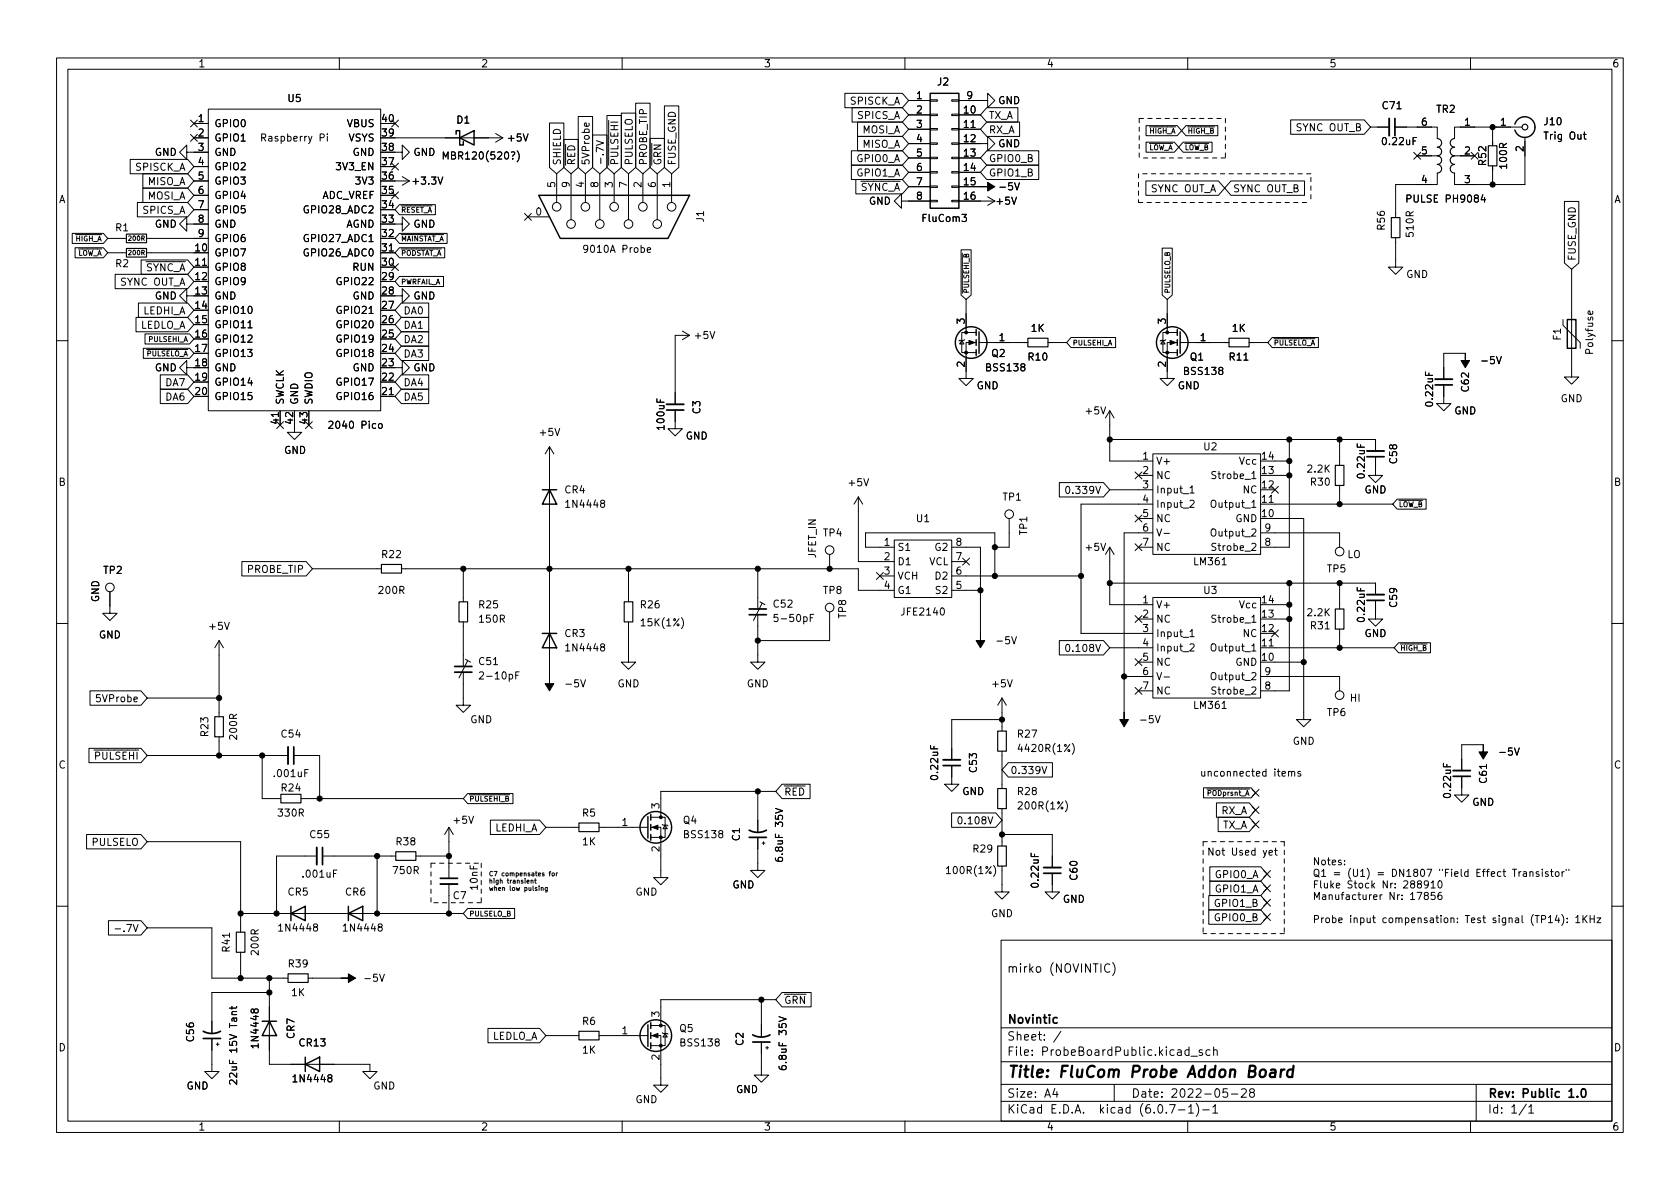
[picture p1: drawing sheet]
<svg xmlns="http://www.w3.org/2000/svg" width="297mm" height="210mm" viewBox="0 0 297 210" stroke-linecap="round" stroke-linejoin="round" font-family="sans-serif">
<g fill="none" stroke="#000" stroke-width=".18">
<path d="M10 10.2h277v190.1h-277zM12 12.2h273v186.1h-273zM36.8 19.3h30.5v53.3h-30.5zM60 10.2v2M110 10.2v2M112.4 18.2h2.5v11.4l-1.2 1.1-1.3-1.1zM117.5 18.7h2.5v10.9l-1.3 1.1-1.2-1.1zM149.4 16.5h10.1l1.2 1.3-1.2 1.2h-10.1zM150.7 19h8.8l1.2 1.3-1.2 1.3h-8.8zM160 10.2v2M160.7 17.8h3.8M164.5 17.6h1.2v.3h-1.2z"/>
<path d="M168.3 17.6h1.2v.3h-1.2zM169.5 17.8h5.1v-1.3l1.3 1.3-1.3 1.2v-1.2M174.5 19h5.5v2.6h-5.5l-1.1-1.3zM210 10.2v2M260 10.2v2M23 28.2h10.2l1.1 1.3-1.1 1.2h-10.2zM24.3 35.8h8.9l1.1 1.3-1.1 1.2h-8.9zM25.3 30.7h7.9l1.1 1.3-1.1 1.3h-7.9zM25.3 33.3h7.9l1.1 1.2-1.1 1.3h-7.9zM33 39.6v-1.3l-1.3 1.3 1.3 1.3v-1.3h3.8M33 26.9v-1.3l-1.3 1.3 1.3 1.3v-1.3h3.8M33.7 23.8l1.2 1.2"/>
<path d="M33.7 21.2l1.2 1.2M34.3 21.8h2.5M34.3 24.4h2.5M34.3 29.5h2.5M34.3 32h2.5M34.3 34.5h2.5M34.3 37.1h2.5M34.9 23.8l-1.2 1.2M34.9 21.2l-1.2 1.2M57.9 23.7v.1M57.9 24.1v.9M69.2 28.8l1.3 1.3"/>
<path d="M69.2 21.2l1.3 1.2M69.2 33.9l1.3 1.2M69.8 26.9h1.3v-1.3l1.3 1.3-1.3 1.3v-1.3M69.8 39.6h1.3v-1.3l1.3 1.3-1.3 1.3v-1.3M69.8 24.4h19.1M69.8 32h2.6M70.5 28.8l-1.3 1.3M70.5 21.2l-1.3 1.2M70.5 33.9l-1.3 1.2M70.6 36.2h6.4v1.8h-6.4l-.8-.9zM71.1 31.2l1.3 .8M72.4 32l-1.3 .8"/>
<path d="M78.4 28.1v-1.2l.4 .9 .4-.9v1.2M87.6 23.6l1.3 .8M88.9 24.4l-1.3 .7M91.4 26.7a1.46 1.46 0 0 1 0 1.9M92.7 37.7l1.3 1.3M93.3 38.3h3.9M94 37.7l-1.3 1.3M97.2 21.8h2.5v7.8l-1.3 1.1-1.2-1.1zM98.4 30.7v5.1M99.7 24.7h2.5v4.9l-1.2 1.1-1.3-1.1zM101 30.7v8.2M102.2 20.6h2.6v9l-1.3 1.1-1.3-1.1z"/>
<path d="M103.5 30.7v5.1M104.1 21.8l.1 .3-.2 .2h-.6v-.5l.2-.1 .1 .6M104.8 23.9h2.5v5.7l-1.3 1.1-1.2-1.1zM105.4 24.9l1.3 .4-1.3 .4M106 30.7v8.2M107.3 20.4h2.6v9.2l-1.3 1.1-1.3-1.1zM108.6 30.7v5.1M109.9 20h2.5v9.6l-1.3 1.1-1.2-1.1zM111.1 30.7v8.2M113.7 30.7v5.1M114.9 24.5h2.6v5.1l-1.3 1.1-1.3-1.1zM116.2 30.7v8.2"/>
<path d="M118.7 30.7v5.1M150.5 26.7h9l1.2 1.2-1.2 1.3h-9zM150.5 29.2h9l1.2 1.3-1.2 1.2h-9zM151.3 31.7h8.2l1.2 1.3-1.2 1.3h-8.2zM151.6 21.6h7.9l1.2 1.3-1.2 1.2h-7.9zM151.6 24.1h7.9l1.2 1.3-1.2 1.3h-7.9zM159.4 35.6v-1.3l-1.3 1.3 1.3 1.2v-1.2h5.1M160.7 20.3h3.8M160.7 22.9h3.8M160.7 25.4h3.8M160.7 27.9h3.8M160.7 30.5h3.8"/>
<path d="M160.7 33h3.8M164.5 35.4h1.2v.3h-1.2zM164.5 32.9h1.2v.2h-1.2zM164.5 30.3h1.2v.3h-1.2zM164.5 27.8h1.2v.3h-1.2zM164.5 25.3h1.2v.2h-1.2zM164.5 22.7h1.2v.3h-1.2zM164.5 20.2h1.2v.2h-1.2zM168.3 35.4h1.2v.3h-1.2zM168.3 32.9h1.2v.2h-1.2zM168.3 30.3h1.2v.3h-1.2zM168.3 27.8h1.2v.3h-1.2z"/>
<path d="M168.3 25.3h1.2v.2h-1.2zM168.3 22.7h1.2v.3h-1.2zM168.3 20.2h1.2v.2h-1.2zM169.5 25.4h5.1v-1.3l1.3 1.3-1.3 1.3v-1.3M169.5 35.6h6.4M169.5 20.3h3.9M169.5 22.9h3.9M169.5 27.9h3.9M169.5 30.5h3.9M169.5 33h3.9M174.5 29.2h9.2v2.5h-9.2l-1.1-1.2zM174.5 26.7h9.2v2.5h-9.2l-1.1-1.3z"/>
<path d="M174.5 21.6h5.8v2.5h-5.8l-1.1-1.2zM174.6 34.8l1.3 .8M175.9 35.6l-1.3 .7M202.6 32h12.8l1.1 1.3-1.1 1.2h-12.8zM202.6 25.1h5l.8 .9-.8 .9h-5zM202.6 22.2h5.5l.8 .9-.8 .9h-5.5zM209.2 25.1h5.1v1.8h-5.1l-.8-.9zM209.7 22.2h5.6v1.8h-5.6l-.8-.9zM217.6 32h13v2.5h-13l-1.1-1.2zM228.2 21.2h13l1.1 1.3-1.1 1.2h-13zM242.3 22.5h3.3M246.6 22.5h7.5v2"/>
<path d="M248.8 35.1h.6l.1-.2-.1-.3-.6-.1v1.2M250 26.9l1.2 1.3M250.6 27.6h3.8M251.2 26.9l-1.2 1.3M254.1 30.6v2h-7.3v5.9M256.9 27.6h3.8M260.1 26.9l1.2 1.3M261.3 26.9l-1.2 1.3M262.2 34.4l-.3 .9h.8M263.9 22.5v3.3M263.9 29.3v3.3M269.1 22.5h-11.9v2"/>
<path d="M269.6 24.3v8.3h-12.4v-2M276.6 35.6h2.5v10.9l-1.2 1.1-1.3-1.1zM280 23.8h.4M280.1 23.3v1.1l.3 .2M12.8 41.3h5.5l.7 .9-.7 .8h-5.5zM13.3 43.8h5l.7 .9-.7 .9h-5zM19 42.2h3.4M19 44.7h3.4M20.4 48.5h12.8l1.1 1.3-1.1 1.2h-12.8zM24 56.1h9.2l1.1 1.3-1.1 1.3h-9.2zM24.5 53.6h8.7l1.1 1.3-1.1 1.2h-8.7zM25 46h8.2l1.1 1.2-1.1 1.3h-8.2z"/>
<path d="M25.6 59h7.9l.8 .9-.8 .9h-7.9zM25.9 42.2h10.9M25.9 44.7h8.4M33 52.3v-1.3l-1.3 1.3 1.3 1.3v-1.3h1.3M34.3 47.2h2.5M43.8 58h.8M67.3 44.7h2.5M69.2 46.6l1.3 1.2M69.8 52.3h1.3v-1.3l1.3 1.3-1.3 1.3v-1.3M70.5 46.6l-1.3 1.2M70.6 41.3h8.5v1.7h-8.5l-.8-.8zM70.6 43.8h8v1.8h-8l-.8-.9z"/>
<path d="M70.6 48.9h7.8v1.8h-7.8l-.8-.9zM71 56.1h4.8v2.6h-4.8l-1.2-1.3zM71 58.7h4.8v2.5h-4.8l-1.2-1.3zM71 53.6h4.8v2.5h-4.8l-1.2-1.2zM103.9 43.9l-.2 .3-.4-.1-.1-.2 .1-.5h.4l.2 .1a.84 .84 0 0 1-.3 1.1h-.3M114.4 44.2l.6-.1v-.2l-.4-.1-.2 .2 .1 .6h.5M120.6 58.5l1.3 .8M121.9 59.3h-2.5v12.2M121.9 59.3l-1.3 .8M169.9 44.2h1.8v8l-.9 .8-.9-.8zM170.8 53v5.8M172.6 58.8h-2.5v3.6h2.5"/>
<path d="M189.4 59.7h7.8v1.8h-7.8l-.8-.9zM205.5 43.9h1.8v8.3l-.9 .8-.9-.8zM206.4 53v5.8M208.2 58.8h-2.6v3.6h2.6M224.9 59.7h8.2v1.8h-8.2l-.7-.9zM246.8 42v5.2h1.2l-1.2 1.3-1.3-1.3h1.3M276.4 56.5v1l3 3.1v1M277.9 47.6v19.1h1.2l-1.2 1.2-1.3-1.2h1.3M281.6 55v.4l-.2 .2-.6-.1v-.5h.3l.1 .6M10 60.2h2M25.3 61.6h8.2l.8 .9-.8 .9h-8.2zM28.3 68.8h4.9l1.1 1.3-1.1 1.3h-4.9z"/>
<path d="M28.3 66.3h4.9l1.1 1.3-1.1 1.2h-4.9zM33 65v-1.3l-1.3 1.3 1.3 1.3v-1.3h1.3M48.9 74.6l1.2 1.2M49.5 72.6v2.6M50.1 74.6l-1.2 1.2M52.1 75.2v1.2h1.2l-1.2 1.3-1.3-1.3h1.3M54 74.6l1.2 1.2M55.2 74.6l-1.2 1.2M58.1 74.6l.5-.1 .3 .3-.8 1h.8M67 75l.2-.1 .3 .1 .1 .5-.1 .2-.3 .1-.2-.2zM67.3 70.1h2.5M69.8 65h1.3v-1.3l1.3 1.3-1.3 1.3v-1.3"/>
<path d="M71 68.8h4.8v2.6h-4.8l-1.2-1.3zM71 66.3h4.8v2.5h-4.8l-1.2-1.2zM71 61.2h4.8v2.5h-4.8l-1.2-1.2zM97.2 79v40.6M97.2 79l-.8 1.3M97.2 79l.7 1.3M119.4 72.5v3.3h1.2l-1.2 1.3-1.3-1.3h1.3M170.1 60.2l.3 .6h-.7zM170.6 60.1l-.2 .1h-.7l-.2 .1M172.6 60.6h-1.8v6.3h1.3l-1.3 1.3-1.3-1.3h1.3M173.1 60.6h8.6M185.3 60.6h3.3"/>
<path d="M196.2 77.7h47v2.1M196.2 72.6v8.9h7.6M196.2 72.6l-.7 1.3M196.2 72.6l.8 1.3M205.6 60.2l.4 .6h-.8zM206.1 60.1l-.1 .1h-.8l-.1 .1M208.2 60.6h-1.8v6.3h1.2l-1.2 1.3-1.3-1.3h1.3M208.7 60.6h8.6M220.9 60.6h3.3M228 77.7v19.1h-5.1M236.9 77.7v4.6M255.3 68.1v3.3h1.2l-1.2 1.2-1.3-1.2h1.3"/>
<path d="M259.1 62.5h-3.8v4.6M285 60.2h2M42.8 99.3h11.3l1.1 1.3-1.1 1.2h-11.3zM146.7 98v2.6M151.8 87.9l-.8 1.2M151.8 87.9v11.4h6.3M151.8 87.9l.7 1.2M158.1 95.5h10.2v10.2h-10.2zM158.1 96.8h-5.1v-2.6h22.9v7.6M168.3 96.8h5.1v15.2M168.3 99.3h2.5M170.2 98.7l1.2 1.2"/>
<path d="M171.4 98.7l-1.2 1.2M178.4 91.7v5.1h-2.5M187.3 85.3h7.8l1.1 1.3-1.1 1.3h-7.8zM188.5 86.1l.2-.1a.68 .68 0 0 1 .5 .6 .68 .68 0 0 1-.5 .7l-.2-.1-.1-.4zM196.2 96.8v10.1h7.6M196.2 96.8l-.7 1.2M196.2 96.8l.8 1.2M196.2 86.6h7.6M200.7 91.1l1.2 1.2M200.7 96.2l1.2 1.2M200.7 83.5l1.2 1.2M201.3 96.8h2.5"/>
<path d="M201.3 84.1h2.5M201.3 91.7h2.5M201.9 91.1l-1.2 1.2M201.9 96.2l-1.2 1.2M201.9 83.5l-1.2 1.2M203.8 80.3h19.1v17.7h-19.1zM203.8 89.1h-12.7v22.9h12.7M203.8 94.2h-5v31.8M204.5 93.5l.5 1.3 .4-1.3M205.8 94.3h1M210.4 86.3l.4-.4v1.3M210.4 88.6l.5-.1 .2 .3-.8 .9h.8"/>
<path d="M210.4 87.2h.7M215 83.4h-.5l-.2 .1v.4l.6 .2 .1 .3-.3 .2h-.4M215 96.1h-.5l-.2 .1v.4l.6 .2 .1 .3-.3 .2h-.4M222.9 94.2h14v2.6M222.9 89.1h23.4M224.8 86l1.2 1.2M225.4 91.7h5.1v35.5h1.3l-1.3 1.3-1.3-1.3h1.3M225.4 81.5h2.6M225.4 84.1h2.6M226 86l-1.2 1.2M236.9 85.8v3.3M243.2 80.8v3.3h1.3l-1.3 1.2-1.3-1.2h1.3"/>
<path d="M247 88.3h5.2v1.7h-5.2l-.7-.9zM10 110.2h2M19.4 104.6v3.9h1.3l-1.3 1.2-1.2-1.2h1.2M38.7 113.3l-.7 1.2M38.7 113.3v13.4M38.7 113.3l.8 1.2M55.2 100.6h12.2M71 100.6h80.8v3.8h6.3M81.9 118.9v5.8h1.3l-1.3 1.3-1.3-1.3h1.3M81.9 100.6v5.8M81.9 110v7.9M82.3 116.6l.9 .5"/>
<path d="M82.7 116.8l-1.5 3.1M84.8 118.9l.5-.1 .2 .4-.8 .9h.8M91.2 119.4h.4M91.8 118.8h-.6v1.3M111.1 110v7.1h1.3l-1.3 1.3-1.2-1.3h1.2M111.1 100.6v5.8M134 108.7v8.4h1.3l-1.3 1.3-1.3-1.3h1.3M134 100.6v7.1M134.4 106.4l.9 .5M134.7 106.7l-1.5 3M137.5 108.6h-.6l-.1 .7 .2-.2 .5 .1 .1 .2-.1 .4-.2 .1-.5-.1M143.3 109.3h.4"/>
<path d="M143.9 108.6h-.6v1.3M146.7 108.2v5.1h-12.7M155 101.2l1.2 1.3M155.6 101.8h2.5M156.2 101.2l-1.2 1.3M168.3 101.8h22.8M168.3 104.4h5.1M187.3 113.3h7.8l1.1 1.2-1.1 1.3h-7.8zM188.5 114.1l.2-.2a.68 .68 0 0 1 .5 .7 .68 .68 0 0 1-.5 .6l-.2-.1-.1-.4zM196.2 103.1h47v2.1M196.2 114.5h7.6M198.8 119.6h5"/>
<path d="M200.7 108.9l1.2 1.2M200.7 116.5l1.2 1.2M201.3 109.5h2.5M201.3 117.1h2.5M201.9 108.9l-1.2 1.2M201.9 116.5l-1.2 1.2M203.8 105.7h19.1v17.7h-19.1zM204.5 118.9l.5 1.3 .4-1.3M205.8 119.7h1M210.4 111.7l.4-.4v1.3M210.4 114l.5-.1 .2 .3-.8 .9h.8M210.4 112.6h.7"/>
<path d="M215 108.8h-.5l-.2 .1v.4l.6 .2 .1 .3-.3 .2h-.4M222.9 119.6h14v2.6M222.9 114.5h23.6M224.8 111.4l1.2 1.2M225.4 106.9h2.6M225.4 109.5h2.6M225.4 117.1h5.1M226 111.4l-1.2 1.2M228 103.1v19.1h-5.1M236.9 103.1v4.6M236.9 111.2v3.3M243.2 106.2v3.3h1.3l-1.3 1.2-1.3-1.2h1.3"/>
<path d="M247.3 113.7h5.6v1.7h-5.6l-.8-.9zM285 110.2h2M15.7 132.3h9.2l1.1 1.3-1.1 1.3h-9.2zM15.9 122.2h9l1.1 1.2-1.1 1.3h-9zM26 133.6h24.9M26 123.4h12.7M38.7 130.3v3.3M46.4 133.6v7.6h3.3M51.9 133.6h4.6v7.6M134 139.9v7.2M137.2 139.9h-20.4v4.6M138.3 138.7h4.9v2.5h-4.9l-1.1-1.3z"/>
<path d="M168.3 135.4v3.3h1.2l-1.2 1.2-1.3-1.2h1.3M177.2 123.4v5.9M177.2 132.8v6.6M177.2 123.4l-.8 1.3M177.2 123.4l.7 1.3M177.2 127.2h-8.9v7.2M178.3 134.9h7.8v2.5h-7.8l-1.1-1.3zM184.2 135.5l.5 1.3 .4-1.3M200.7 121.6l1.2 1.2M201.3 122.2h2.5M201.9 121.6l-1.2 1.2M212.8 139.3h8.4l.8 .9-.8 .9h-8.4z"/>
<path d="M215 121.5h-.5l-.2 .1v.4l.6 .2 .1 .3-.3 .2h-.4M221.4 139.6l1.2 1.2M222.6 139.6l-1.2 1.2M227.8 136.5l.2-.1 .3 .1 .1 .8M227.8 136.4v.9M228.4 136.6l.2-.2 .3 .1v.8M229.9 136.5l-.3-.1-.1 .2v.2l.4 .1v.3h-.4M258.4 137.3v3.3h1.3l-1.3 1.3-1.2-1.3h1.2M262.3 131.7h-3.9v4.6M15.3 147.6h9.6l1.1 1.2-1.1 1.3h-9.6zM26 148.8h16.5v16M53.2 141.2h28.7"/>
<path d="M56 151.4h-7.1v10.1M57 151.4h13M66.7 151.4v10.1M73.5 151.4h5.9M79.4 146.3v9M79.4 156.3v5.2M79.4 146.3l-.8 1.3M79.4 146.3l.7 1.3M82.7 140.3h8v1.8h-8l-.8-.9zM86.7 145h8.7l1.1 1.3-1.1 1.3h-8.7zM93.2 155.9l.4-.1-.1-.1-.3 .1v.3h.3M93.9 155.7h.3v.5"/>
<path d="M93.9 155.6v.6M94.5 155.6h.3M94.6 155.4v.7l.2 .1M95.3 156.7h.1M95.3 156.9v.6M95.7 157h.3v.5M95.7 156.9v.6M96.5 146.3h5.9M96.8 156.9v.7l-.2 .1h-.2M96.8 157l-.3-.1-.1 .2 .1 .3h.3M97.1 154.4h.3M97.4 154.1l-.2 .1v.7"/>
<path d="M97.7 154.4h.2l.1 .1-.1 .4-.3-.2zM98.4 154.4v.5M98.6 154.4l-.2 .1M105.9 146.3h8.7M115.1 146.3h1.7v8.9h1.3l-1.3 1.3-1.2-1.3h1.2M115.1 144.5h2.5v3.6h-2.5M117.1 145.8l.1 .1h.8l.1 .1M117.6 145.9l.4 .7h-.8zM134 148.1v5.8h1.3l-1.3 1.3-1.3-1.3h1.3M134.7 149.1h.6M135 148.8v.5M137.1 143l1.3 .4-1.3 .4"/>
<path d="M168.3 143.8h7.8l1.1 1.2-1.1 1.3h-7.8zM169.5 144.5l.2-.1a.68 .68 0 0 1 .4 .7 .68 .68 0 0 1-.4 .6l-.2-.1-.1-.4zM177.2 153.2v4.5h1.2l-1.2 1.3-1.3-1.3h1.3M177.2 147.6h8.9v5.8M177.2 143v6.6M186.1 154.4v3.3h1.2l-1.2 1.3-1.3-1.3h1.3M213.7 158.4h9.2l1.1 1.2-1.1 1.3h-9.2zM213.9 153.3h9l1.1 1.3-1.1 1.2h-9zM213.9 155.8h9l1.1 1.3-1.1 1.3h-9zM215.1 142h5.8l1.1 1.3-1.1 1.2h-5.8zM215.4 144.5h5.5l1.1 1.3-1.1 1.3h-5.5zM221.4 145.2l1.2 1.2"/>
<path d="M221.4 142.6l1.2 1.3M222.6 145.2l-1.2 1.2M222.6 142.6l-1.2 1.3M223.4 159l1.2 1.2M223.4 156.5l1.2 1.2M223.4 153.9l1.2 1.3M224.4 150.8l.6-.1-.1-.3h-.3l-.2 .2v.6h.5M224.6 159l-1.2 1.2M224.6 156.5l-1.2 1.2M224.6 153.9l-1.2 1.3M225.4 150.4h.4M225.5 150v1l.3 .2"/>
<path d="M237.7 152.8v.1M237.7 152.2v.1M250.6 157.8h.8l-.5 1.3M250.9 156.3l-.3-.2 .1-.2 .2-.1h.3l.1 .2v.2l-.6 .2-.1 .1v.3l.3 .2h.2l.2-.2v-.4l-.2-.1M252.1 158.3l-.3-.2 .1-.2 .2-.1 .3 .1 .1 .1v.2l-.6 .2-.1 .2v.2l.3 .3h.2l.2-.3v-.2l-.2-.3M252.5 156.3l-.2 .2h-.2l-.3-.2 .1-.5h.4l.2 .1a.84 .84 0 0 1-.3 1.1h-.3M253 156.1l.4-.3v1.2M253 157h.8M253.7 157.8h-.6l-.1 .6 .2-.1h.4l.2 .2-.1 .5-.2 .1-.5-.1M254.4 155.9l.1-.1a.68 .68 0 0 1 .5 .6 .68 .68 0 0 1-.5 .6l-.1-.1-.2-.4zM254.8 157.8l-.3 .1a.86 .86 0 0 0 0 1.2l.4-.1 .1-.5-.3-.2h-.2l-.3 .2M267.4 153.7h.7"/>
<path d="M268.6 154.1v.9M268.9 154.1l-.3 .3M269.4 154.2h.4l.1 .8M269.9 154.4l-.4 .1-.2 .2 .2 .3 .4-.1M270.5 154.3l.2-.2 .3 .1 .1 .8M270.5 154.1v.9M272.1 154.2l-.3-.1-.2 .2 .1 .2 .4 .1v.3h-.5M272.7 153.7v.1M272.7 154.1v.9M273.7 154.2l-.3-.1-.2 .2 .1 .2 .4 .1v.3h-.5M274.1 154.1h.5M274.3 153.7v1.1l.3 .2"/>
<path d="M275 154.3l.2-.2 .4 .2v.4l-.1 .2-.3 .1-.2-.1zM276.2 154.1v.9M276.6 154.1l-.4 .3M276.9 153.7v.3M277.4 153.7v.3M10 160.2h2M19.2 162.8h5.7l1.1 1.3-1.1 1.2h-5.7zM20.4 164.3h.9M26 164.1h11.5v8.9h13.4M41 178v.5M41.8 178l-.1 .3h-1.1M42.5 161.5h39.4"/>
<path d="M42.5 168.4v4.6M47.6 173v15.2h17.8v1.3h1.3l-1.3 1.2-1.3-1.2h1.3M47.6 175.5h-10.1v7.1M54.5 173h5.8M82.7 160.6h8.3v1.8h-8.3l-.8-.9zM134.6 176.8v6.5M137.2 176.8h-20.4v4.6M137.7 179.8l1.3 .4-1.3 .4M138.3 175.5h5.1v2.5h-5.1l-1.1-1.2zM177 166.3h108v32h-108zM196.2 170.6a.6 .6 0 0 0-.7 0 .6 .6 0 0 0-.2 .7 .56 .56 0 0 0 .3 .6 .56 .56 0 0 0 .6-.1M196.7 170.2a1.72 1.72 0 0 1 0 2.3"/>
<path d="M213.7 160.9h9.2l1.1 1.3-1.1 1.2h-9.2zM223.4 161.6l1.2 1.2M224.6 161.6l-1.2 1.2M273.8 162.3l.3-.4v1.3M273.8 163.2h.7M275.3 161.8l-.3 .9h.8M275.6 162.3v.9M276.1 161.7a1.46 1.46 0 0 1 0 1.9M277.1 163v.2M277.1 162.4v.1M278.6 162.3l.4-.4v1.3M278.6 163.2h.7"/>
<path d="M279.9 161.9v1.3M280.1 162.4l.5 .8M280.6 161.9l-.7 .7M281.2 161.9v1.3M281.2 162.5h.7M281.9 161.9v1.3M282.4 162.3h.6l-.6 .9h.6M285 160.2h2M37.5 183.6v5.9h1.2l-1.2 1.2-1.3-1.2h1.3M38.2 184.7h.5M38.5 184.4v.5M41.8 191v.8l-.9-.8-.3 .2 .1 .5"/>
<path d="M60 198.3v2M86.3 181.9h9.1l1.1 1.2-1.1 1.3h-9.1zM96.5 183.1h5.9M105.9 183.1h8.7M110 198.3v2M115.1 183.1h1.7v8.8h1.3l-1.3 1.3-1.2-1.3h1.2M115.1 181.4h2.5v3.5h-2.5M117.1 182.6l.1 .1h.8l.1 .2M117.6 182.7l.4 .7h-.8zM134.6 184.3v5.8h1.3l-1.3 1.3-1.3-1.3h1.3M135.4 185.3h.5M135.6 185v.5"/>
<path d="M160 198.3v2M177 194.8h108M177 191.8h108M177 187.8h108M177 181.8h108M186.5 192.5l-.4 1h1M186.9 193v1M187.6 182.4l-1.3 1.9M197 191.8v3M206.8 195.3h1l-.7 1.5M208.4 196.3h1.1M210 198.3v2"/>
<path d="M210.1 195.8l.5-.5v1.5M210.1 196.8h.9M210.2 185.7l-.4-.1-.3 .3v.4l.1 .3h.6M210.2 185.1v1.5M210.6 186.8h1.1M211.5 195.1a1.72 1.72 0 0 1 0 2.3M212.6 185.7l-.4-.1-.2 .2 .1 .3 .5 .1v.4h-.6M212.6 196.3h1.2M213.9 185.7l-.4-.1-.3 .3v.4l.2 .3h.5M214.4 195.8l.5-.5v1.5M214.4 196.8h.9M214.6 185.8l.2-.2 .3 .1 .1 .9"/>
<path d="M214.6 185.1v1.5M217 192.5h-.7l-.1 .7 .2-.1 .5 .1 .2 .2-.1 .5-.2 .1-.6-.1M217.7 193.5h1.2M219.5 192.7l.6-.2 .2 .2 .1 .3-1 1h1M221.2 193.2l-.3-.3 .1-.2 .2-.2 .4 .1 .2 .2-.1 .2-.6 .2-.2 .3 .1 .4 .2 .1h.4l.2-.3-.1-.4-.2-.1M260 198.3v2M261 191.8v6.5M269.9 195.3l-1.3 1.9M270.3 195.8l.4-.5v1.5M270.3 196.8h.9"/>
<circle cx="98.4" cy="36.6" r=".76"/>
<circle cx="101" cy="39.6" r=".76"/>
<circle cx="103.5" cy="36.6" r=".76"/>
<circle cx="106" cy="39.6" r=".76"/>
<circle cx="108.6" cy="36.6" r=".76"/>
<circle cx="111.1" cy="39.6" r=".76"/>
<circle cx="113.7" cy="36.6" r=".76"/>
<circle cx="116.2" cy="39.6" r=".76"/>
<circle cx="118.7" cy="36.6" r=".76"/>
<circle cx="146.7" cy="97.3" r=".76"/>
<circle cx="178.4" cy="90.9" r=".76"/>
<circle cx="236.9" cy="97.5" r=".76"/>
<circle cx="19.4" cy="103.9" r=".76"/>
<circle cx="146.7" cy="107.4" r=".76"/>
<circle cx="236.9" cy="122.9" r=".76"/>
</g>
<g fill="none" stroke="#000" stroke-width=".3">
<path d="M246.6 20.9v3.1M117.9 72.5h3M253.7 68.1h3.1M241.7 80.8h3M80.4 118.9h3M80.4 117.9h3M132.5 108.7h3M132.5 107.7h3M241.7 106.2h3M51.9 132.1v3M166.8 135.4h3M256.9 137.3h3.1"/>
<path d="M57 149.9v3M77.9 155.3h3M132.5 148.1h3M132.5 146.8a3.2 3.2 0 0 0 3 0M184.5 154.4h3.1M35.9 183.6h3.1M35.9 182.4a3.2 3.2 0 0 0 3.1 0M133.1 184.3h3M133.1 183a3.2 3.2 0 0 0 3 0M186.9 180l-.4-.1-.3 .3v.4l.1 .3h.6M278.9 193.9v.1M279.8 192.6l.1-.1a.81 .81 0 0 1 .6 .7 .81 .81 0 0 1-.3 .8h-.1a.81 .81 0 0 1-.6-.6 .81 .81 0 0 1 .3-.8z"/>
</g>
<path d="M224.7 189.2l.2-.1 .6 .1-.1 1.3M225.5 189.6l-.7 .1a.4 .4 0 0 0-.3 .3 .4 .4 0 0 0 .3 .5l.6-.1M226.5 189.1l-.1 1.4M227.1 189.1l-.4 .1-.2 .3M228.6 189.2a.66 .66 0 0 0-1 .3v.6l.1 .3 .2 .1 .6-.1M228.7 188.5l-.2 2" fill="none" stroke="#000" stroke-width=".4"/>
<g fill="none" stroke="#000" stroke-width=".2">
<path d="M246 38.5h1.5v3.5h-1.5zM254.1 24.5a.76 .76 0 0 1 .8 .8 .76 .76 0 0 1-.8 .7 .76 .76 0 0 1 .8 .8 .76 .76 0 0 1-.8 .8 .76 .76 0 0 1 .8 .7 .76 .76 0 0 1-.8 .8 .76 .76 0 0 1 .8 .7 .76 .76 0 0 1-.8 .8M257.2 24.5a.76 .76 0 0 0-.8 .8 .76 .76 0 0 0 .8 .7 .76 .76 0 0 0-.8 .8 .76 .76 0 0 0 .8 .8 .76 .76 0 0 0-.8 .7 .76 .76 0 0 0 .8 .8 .76 .76 0 0 0-.8 .7 .76 .76 0 0 0 .8 .8M263.1 25.8h1.6v3.5h-1.6zM22.4 41.4h3.5v1.5h-3.5zM22.4 43.9h3.5v1.6h-3.5zM181.7 59.8h3.6v1.5h-3.6zM217.3 59.8h3.6v1.5h-3.6zM67.4 99.8h3.6v1.5h-3.6zM236.1 82.3h1.5v3.5h-1.5zM81.2 106.4h1.5v3.6h-1.5zM110.4 106.4h1.5v3.6h-1.5z"/>
<path d="M236.1 107.7h1.5v3.5h-1.5zM38 126.7h1.5v3.6h-1.5zM176.4 139.4h1.5v3.6h-1.5zM176.4 129.3h1.5v3.5h-1.5zM49.7 140.5h3.5v1.5h-3.5zM70 150.6h3.5v1.5h-3.5zM102.4 145.5h3.5v1.6h-3.5zM176.4 149.6h1.5v3.6h-1.5zM41.8 164.8h1.5v3.6h-1.5zM50.9 172.2h3.6v1.5h-3.6zM102.4 182.4h3.5v1.5h-3.5z"/>
<circle cx="269.6" cy="22.5" r=".51"/>
</g>
<g fill="none" stroke="#000" stroke-width=".25">
<path d="M164.5 16.5h5v20.3h-5zM80.6 23.7v-.6h.7v2.5h.6v-.6M81.3 24.4l2.5-1.3v2.5zM95.2 34.5h26.7l-3.8 7.7h-19zM267.8 22a1.81 1.81 0 0 1 2.8-1 1.81 1.81 0 0 1 0 3 1.81 1.81 0 0 1-2.8-1M172.6 58.3v1M173.1 58.7v3.8M208.2 58.3v1M208.7 58.7v3.8M277.1 56.5h1.5v5.1h-1.5zM172.6 60.1v1M172.6 61.8v1.1"/>
<path d="M208.2 60.1v1M208.2 61.8v1.1M95.9 86.6h2.5M97.2 86.6l1.2 2.5h-2.5zM95.9 112h2.5M97.2 112l1.2 2.5h-2.5zM114.6 144.4v3.8M115.1 144v1M115.1 145.8v1M115.1 147.6v1M51.4 161.5l2.6-1.2v2.5zM51.4 160.3v2.5"/>
<path d="M61.6 161.5l2.5-1.2v2.5zM61.6 160.3v2.5M46.4 180.6h2.5M47.6 180.6l1.3 2.5h-2.5zM54 188.2l2.5-1.3v2.6zM54 186.9v2.6M114.6 181.2v3.8M115.1 180.8v1.1M115.1 182.6v1M115.1 184.4v1"/>
<circle cx="171.7" cy="60.6" r="2.79"/>
<circle cx="207.3" cy="60.6" r="2.79"/>
<circle cx="116" cy="146.3" r="2.79"/>
<circle cx="116" cy="183.1" r="2.79"/>
</g>
<path d="M245.6 20.9v3.1M117.9 71.5h3M241.7 79.8h3M253.7 67.1h3.1M241.7 105.2h3M50.9 132.1v3M166.8 134.4h3M256.9 136.3h3.1M56 149.9v3M77.9 156.3h3M184.5 153.4h3.1" fill="none" stroke="#000" stroke-width=".33"/>
<g fill="#000" stroke="#000" stroke-width=".18">
<path d="M173.4 33h1.2v-.7l1.3 .7-1.3 .8v-.8zM171.3 60.2l1 .4-1 .4zM206.9 60.2l1 .4-1 .4zM259.1 62.5v1.2h.7l-.7 1.3-.8-1.3h.8zM97.2 119.6v1.3h.7l-.7 1.3-.8-1.3h.8zM173.4 112v1.3h.7l-.7 1.2-.8-1.2h.8zM198.8 126v1.2h.7l-.7 1.3-.8-1.3h.8zM262.3 131.7v1.3h.7l-.7 1.2-.8-1.2h.8zM115.3 146.3l1-.4v.8zM60.3 173h1.3v-.8l1.3 .8-1.3 .7v-.7zM115.3 183.1l1-.4v.8z"/>
<circle cx="263.9" cy="32.6" r=".46"/>
<circle cx="263.9" cy="22.5" r=".46"/>
<circle cx="170.8" cy="58.8" r=".25"/>
<circle cx="206.4" cy="58.8" r=".25"/>
<circle cx="170.8" cy="62.4" r=".25"/>
<circle cx="196.2" cy="77.7" r=".46"/>
<circle cx="206.4" cy="62.4" r=".25"/>
<circle cx="228" cy="77.7" r=".46"/>
<circle cx="236.9" cy="77.7" r=".46"/>
<circle cx="175.9" cy="96.8" r=".46"/>
<circle cx="228" cy="81.5" r=".46"/>
<circle cx="228" cy="84.1" r=".46"/>
<circle cx="236.9" cy="89.1" r=".46"/>
<circle cx="81.9" cy="100.6" r=".46"/>
<circle cx="97.2" cy="100.6" r=".46"/>
<circle cx="111.1" cy="100.6" r=".46"/>
<circle cx="134" cy="113.3" r=".46"/>
<circle cx="134" cy="100.6" r=".46"/>
<circle cx="146.7" cy="100.6" r=".46"/>
<circle cx="173.4" cy="104.4" r=".46"/>
<circle cx="175.9" cy="101.8" r=".46"/>
<circle cx="191.1" cy="101.8" r=".46"/>
<circle cx="196.2" cy="103.1" r=".46"/>
<circle cx="198.8" cy="119.6" r=".46"/>
<circle cx="228" cy="109.5" r=".46"/>
<circle cx="228" cy="106.9" r=".46"/>
<circle cx="228" cy="103.1" r=".46"/>
<circle cx="230.5" cy="117.1" r=".46"/>
<circle cx="236.9" cy="103.1" r=".46"/>
<circle cx="236.9" cy="114.5" r=".46"/>
<circle cx="38.7" cy="123.4" r=".46"/>
<circle cx="38.7" cy="133.6" r=".46"/>
<circle cx="46.4" cy="133.6" r=".46"/>
<circle cx="134" cy="139.9" r=".46"/>
<circle cx="177.2" cy="127.2" r=".46"/>
<circle cx="56.5" cy="141.2" r=".46"/>
<circle cx="66.7" cy="151.4" r=".46"/>
<circle cx="79.4" cy="151.4" r=".46"/>
<circle cx="116.8" cy="148.1" r=".25"/>
<circle cx="116.8" cy="144.5" r=".25"/>
<circle cx="177.2" cy="147.6" r=".46"/>
<circle cx="42.5" cy="173" r=".46"/>
<circle cx="42.5" cy="161.5" r=".46"/>
<circle cx="47.6" cy="175.5" r=".46"/>
<circle cx="47.6" cy="173" r=".46"/>
<circle cx="48.9" cy="161.5" r=".46"/>
<circle cx="66.7" cy="161.5" r=".46"/>
<circle cx="79.4" cy="161.5" r=".46"/>
<circle cx="134.6" cy="176.8" r=".46"/>
<circle cx="116.8" cy="184.9" r=".25"/>
<circle cx="116.8" cy="181.4" r=".25"/>
</g>
<g fill="none" stroke="#000" stroke-width=".18" stroke-dasharray=".8 .8">
<path d="M201.3 35.8h30.5M201.3 30.7v5.1M201.4 20.9h15.3M201.4 20.9v7M216.7 27.9h-15.3M216.7 20.9v7M231.8 35.2v-4.5M231.8 30.7h-30.5M76.2 152.6h8.9M76.2 152.6v7M85.1 159.6h-8.9M85.1 152.6v7"/>
<path d="M212.7 148.8v16.3M212.7 148.8h14.4M227.1 148.8v16.3M227.1 165.1h-14.4"/>
</g>
<text font-size="2.8" x="178" y="190.6">Title: FluCom Probe Addon Board</text>
<g font-size="2.1">
<text x="178" y="172">mirko (NOVINTIC)</text>
<text x="178" y="184">Sheet: /</text>
<text x="178" y="181">Novintic</text>
<text x="178" y="186.7">File: ProbeBoardPublic.kicad_sch</text>
<text x="178" y="196.9">KiCad E.D.A. kicad (6.0.7-1)-1</text>
<text x="178" y="194.1">Size: A4</text>
<text x="200" y="194.1">Date: 2022-05-28</text>
<text x="263" y="194.1">Rev: Public 1.0</text>
<text x="263" y="196.9">Id: 1/1</text>
</g>
<g font-size="1.8">
<text x="35" y="11.9">1</text>
<text x="85" y="11.9">2</text>
<text x="135" y="11.9">3</text>
<text x="185" y="11.9">4</text>
<text x="235" y="11.9">5</text>
<text x="285" y="11.9">6</text>
<text x="162.1" y="17.5">1</text>
<text x="165.8" y="15.1">J2</text>
<text x="171" y="17.5">9</text>
<text x="35.1" y="21.6">1</text>
<text x="37.8" y="22.5">GPIO0</text>
<text x="50.9" y="18">U5</text>
<text x="61.4" y="22.5">VBUS</text>
<text x="67.6" y="21.6">40</text>
<text x="80.8" y="21.8">D1</text>
<text x="150.4" y="18.5">SPISCK_A</text>
<text x="151.7" y="21">SPICS_A</text>
<text x="152.4" y="23.6">MOSI_A</text>
<text x="162.1" y="20.1">2</text>
<text x="162.1" y="22.6">3</text>
<text x="170.5" y="20.1">10</text>
<text x="170.5" y="22.6">11</text>
<text x="174.8" y="21">TX_A</text>
<text x="174.8" y="23.6">RX_A</text>
<text x="176.5" y="18.4">GND</text>
<text x="229.5" y="23.2">SYNC OUT_B</text>
<text x="244.5" y="19.3">C71</text>
<text x="251.3" y="22.2">6</text>
<text x="254" y="19.9">TR2</text>
<text x="259" y="22.2">1</text>
<text x="265.3" y="22.2">1</text>
<text x="273.1" y="22.1">J10</text>
<text x="27.4" y="27.6">GND</text>
<text x="35.1" y="24.1">2</text>
<text x="35.1" y="26.7">3</text>
<text x="35.1" y="29.2">4</text>
<text x="37.8" y="25">GPIO1</text>
<text x="37.8" y="27.6">GND</text>
<text x="46.6" y="25">Raspberry Pi</text>
<text x="61.6" y="25">VSYS</text>
<text x="62.4" y="27.6">GND</text>
<text x="67.6" y="29.2">37</text>
<text x="67.6" y="26.7">38</text>
<text x="67.6" y="24.1">39</text>
<text x="73.1" y="27.6">GND</text>
<text x="79" y="28.2">MBR120(520?)</text>
<text x="90" y="25">+5V</text>
<text x="99.2" y="29.3" transform="rotate(-90 99.2 29.3)">SHIELD</text>
<text x="101.7" y="29.3" transform="rotate(-90 101.7 29.3)">~{RED}</text>
<text x="104.2" y="29.3" transform="rotate(-90 104.2 29.3)">5VProbe</text>
<text x="106.8" y="29.3" transform="rotate(-90 106.8 29.3)">-.7V</text>
<text x="109.3" y="29.3" transform="rotate(-90 109.3 29.3)">~{PULSEHI}</text>
<text x="111.9" y="29.3" transform="rotate(-90 111.9 29.3)">PULSELO</text>
<text x="114.4" y="29.3" transform="rotate(-90 114.4 29.3)">PROBE_TIP</text>
<text x="116.9" y="29.3" transform="rotate(-90 116.9 29.3)">~{GRN}</text>
<text x="119.5" y="29.3" transform="rotate(-90 119.5 29.3)">FUSE_GND</text>
<text x="151.6" y="28.7">GPIO0_A</text>
<text x="152.4" y="26.1">MISO_A</text>
<text x="162.1" y="25.1">4</text>
<text x="162.1" y="27.7">5</text>
<text x="170.5" y="25.1">12</text>
<text x="170.5" y="27.7">13</text>
<text x="174.8" y="28.7">GPIO0_B</text>
<text x="176.5" y="26">GND</text>
<text x="244.6" y="25.6">0.22uF</text>
<text x="251.3" y="27.3">5</text>
<text x="259" y="27.3">2</text>
<text x="262.8" y="29.2" transform="rotate(-90 262.8 29.2)">R52</text>
<text x="266.4" y="29.7" transform="rotate(-90 266.4 29.7)">100R</text>
<text x="269.4" y="26.8" transform="rotate(-90 269.4 26.8)">2</text>
<text x="273.3" y="24.7">Trig Out</text>
<text x="10.3" y="35.9">A</text>
<text x="24" y="30.2">SPISCK_A</text>
<text x="26.1" y="32.7">MISO_A</text>
<text x="26.1" y="35.3">MOSI_A</text>
<text x="35.1" y="31.7">5</text>
<text x="35.1" y="34.3">6</text>
<text x="37.8" y="30.1">GPIO2</text>
<text x="37.8" y="32.6">GPIO3</text>
<text x="37.8" y="35.2">GPIO4</text>
<text x="56.8" y="35.2">ADC_VREF</text>
<text x="59.7" y="30.1">3V3_EN</text>
<text x="63.1" y="32.6">3V3</text>
<text x="67.6" y="34.3">35</text>
<text x="67.6" y="31.7">36</text>
<text x="73.2" y="32.6">+3.3V</text>
<text x="98.2" y="33.1" transform="rotate(-90 98.2 33.1)">5</text>
<text x="100.7" y="33.1" transform="rotate(-90 100.7 33.1)">9</text>
<text x="103.3" y="33.1" transform="rotate(-90 103.3 33.1)">4</text>
<text x="105.8" y="33.1" transform="rotate(-90 105.8 33.1)">8</text>
<text x="108.3" y="33.1" transform="rotate(-90 108.3 33.1)">3</text>
<text x="110.9" y="33.1" transform="rotate(-90 110.9 33.1)">7</text>
<text x="113.4" y="33.1" transform="rotate(-90 113.4 33.1)">2</text>
<text x="116" y="33.1" transform="rotate(-90 116 33.1)">6</text>
<text x="118.5" y="33.1" transform="rotate(-90 118.5 33.1)">1</text>
<text x="150.7" y="33.7">~{SYNC_A}</text>
<text x="151.6" y="31.2">GPIO1_A</text>
<text x="162.1" y="30.2">6</text>
<text x="162.1" y="32.8">7</text>
<text x="162.1" y="35.3">8</text>
<text x="170.5" y="30.2">14</text>
<text x="170.5" y="32.8">15</text>
<text x="170.5" y="35.3">16</text>
<text x="174.8" y="31.2">GPIO1_B</text>
<text x="177.1" y="33.6">-5V</text>
<text x="203.7" y="34">SYNC OUT_A</text>
<text x="218" y="34">SYNC OUT_B</text>
<text x="249.3" y="35.8">PULSE PH9084</text>
<text x="251.3" y="32.4">4</text>
<text x="259" y="32.4">3</text>
<text x="285.3" y="35.9">A</text>
<text x="20.5" y="40.9">R1</text>
<text x="25.3" y="37.8">SPICS_A</text>
<text x="27.4" y="40.3">GND</text>
<text x="35.1" y="36.8">7</text>
<text x="35.1" y="39.4">8</text>
<text x="35.1" y="41.9">9</text>
<text x="37.8" y="37.7">GPIO5</text>
<text x="37.8" y="40.3">GND</text>
<text x="54.1" y="37.7">GPIO28_ADC2</text>
<text x="61.1" y="40.3">AGND</text>
<text x="67.6" y="41.9">32</text>
<text x="67.6" y="39.4">33</text>
<text x="67.6" y="36.8">34</text>
<text x="73.1" y="40.3">GND</text>
<text x="94.8" y="38.1">0</text>
<text x="124.5" y="39.2" transform="rotate(-90 124.5 39.2)">J1</text>
<text x="153.6" y="36.2">GND</text>
<text x="163.2" y="39.2">FluCom3</text>
<text x="176.3" y="36.2">+5V</text>
<text x="244.9" y="40.6" transform="rotate(-90 244.9 40.6)">R56</text>
<text x="249.9" y="41.7" transform="rotate(-90 249.9 41.7)">510R</text>
<text x="20.5" y="47.2">R2</text>
<text x="24.3" y="48">~{SYNC_A}</text>
<text x="34.6" y="44.4">10</text>
<text x="34.6" y="47">11</text>
<text x="37.8" y="45.3">GPIO7</text>
<text x="37.8" y="47.9">GPIO8</text>
<text x="37.8" y="42.8">GPIO6</text>
<text x="54.1" y="45.3">GPIO26_ADC0</text>
<text x="54.1" y="42.8">GPIO27_ADC1</text>
<text x="62.5" y="47.9">RUN</text>
<text x="67.6" y="47">30</text>
<text x="67.6" y="44.4">31</text>
<text x="103.8" y="44.7">9010A Probe</text>
<text x="278.6" y="46.2" transform="rotate(-90 278.6 46.2)">FUSE_GND</text>
<text x="21.5" y="50.5">SYNC OUT_A</text>
<text x="27.4" y="53">GND</text>
<text x="34.6" y="49.5">12</text>
<text x="34.6" y="52.1">13</text>
<text x="37.8" y="50.4">GPIO9</text>
<text x="37.8" y="53">GND</text>
<text x="59.9" y="50.4">GPIO22</text>
<text x="62.4" y="53">GND</text>
<text x="67.6" y="52.1">28</text>
<text x="67.6" y="49.5">29</text>
<text x="73.1" y="53">GND</text>
<text x="248.6" y="49.1">GND</text>
<text x="24.6" y="58.1">LEDLO_A</text>
<text x="25.3" y="55.6">LEDHI_A</text>
<text x="34.6" y="54.6">14</text>
<text x="34.6" y="57.1">15</text>
<text x="34.6" y="59.7">16</text>
<text x="37.8" y="55.5">GPIO10</text>
<text x="37.8" y="58">GPIO11</text>
<text x="59.9" y="58">GPIO20</text>
<text x="59.9" y="55.5">GPIO21</text>
<text x="67.6" y="59.7">25</text>
<text x="67.6" y="57.1">26</text>
<text x="67.6" y="54.6">27</text>
<text x="71.3" y="58.1">DA1</text>
<text x="71.3" y="55.6">DA0</text>
<text x="123" y="59.9">+5V</text>
<text x="170.6" y="57.3" transform="rotate(-90 170.6 57.3)">3</text>
<text x="182.3" y="58.7">1K</text>
<text x="206.1" y="57.3" transform="rotate(-90 206.1 57.3)">3</text>
<text x="217.9" y="58.7">1K</text>
<text x="27.4" y="65.7">GND</text>
<text x="34.6" y="62.2">17</text>
<text x="34.6" y="64.8">18</text>
<text x="37.8" y="60.6">GPIO12</text>
<text x="37.8" y="63.1">GPIO13</text>
<text x="37.8" y="65.7">GND</text>
<text x="59.9" y="63.1">GPIO18</text>
<text x="59.9" y="60.6">GPIO19</text>
<text x="62.4" y="65.7">GND</text>
<text x="67.6" y="64.8">23</text>
<text x="67.6" y="62.2">24</text>
<text x="71.3" y="60.7">DA2</text>
<text x="71.3" y="63.2">DA3</text>
<text x="73.1" y="65.7">GND</text>
<text x="170.6" y="64.9" transform="rotate(-90 170.6 64.9)">2</text>
<text x="174.5" y="65.7">BSS138</text>
<text x="175.4" y="63.1">Q2</text>
<text x="176.7" y="60.3">1</text>
<text x="181.9" y="63.7">R10</text>
<text x="206.1" y="64.9" transform="rotate(-90 206.1 64.9)">2</text>
<text x="210.4" y="63.7">Q1</text>
<text x="212.2" y="60.3">1</text>
<text x="217.4" y="63.7">R11</text>
<text x="262.3" y="64.4">-5V</text>
<text x="276" y="60.1" transform="rotate(-90 276 60.1)">F1</text>
<text x="281.7" y="62.4" transform="rotate(-90 281.7 62.4)">Polyfuse</text>
<text x="29.3" y="70.8">DA6</text>
<text x="29.3" y="68.3">DA7</text>
<text x="34.6" y="67.3">19</text>
<text x="34.6" y="69.8">20</text>
<text x="37.8" y="68.2">GPIO14</text>
<text x="37.8" y="70.7">GPIO15</text>
<text x="50.2" y="71.6" transform="rotate(-90 50.2 71.6)">SWCLK</text>
<text x="52.7" y="71.6" transform="rotate(-90 52.7 71.6)">GND</text>
<text x="55.2" y="71.6" transform="rotate(-90 55.2 71.6)">SWDIO</text>
<text x="59.9" y="70.7">GPIO16</text>
<text x="59.9" y="68.2">GPIO17</text>
<text x="67.6" y="69.8">21</text>
<text x="67.6" y="67.3">22</text>
<text x="71.3" y="70.8">DA5</text>
<text x="71.3" y="68.3">DA4</text>
<text x="172.7" y="68.8">GND</text>
<text x="208.2" y="68.8">GND</text>
<text x="209.5" y="66.3">BSS138</text>
<text x="253.4" y="71.6" transform="rotate(-90 253.4 71.6)">0.22uF</text>
<text x="259.7" y="69.2" transform="rotate(-90 259.7 69.2)">C62</text>
<text x="275.9" y="71.1">GND</text>
<text x="49.3" y="74.9" transform="rotate(-90 49.3 74.9)">41</text>
<text x="51.8" y="74.9" transform="rotate(-90 51.8 74.9)">42</text>
<text x="54.4" y="74.9" transform="rotate(-90 54.4 74.9)">43</text>
<text x="58.8" y="75.8">2040 Pico</text>
<text x="95.6" y="77.1">+5V</text>
<text x="117.5" y="75.8" transform="rotate(-90 117.5 75.8)">100uF</text>
<text x="121.2" y="77.7">GND</text>
<text x="123.8" y="73.1" transform="rotate(-90 123.8 73.1)">C3</text>
<text x="192.1" y="73.3">+5V</text>
<text x="257.1" y="73.3">GND</text>
<text x="50.2" y="80.3">GND</text>
<text x="202.1" y="81.3">1</text>
<text x="202.1" y="83.8">2</text>
<text x="204.3" y="82.2">V+</text>
<text x="212.9" y="79.6">U2</text>
<text x="219.2" y="82.2">Vcc</text>
<text x="223.2" y="83.8">13</text>
<text x="223.2" y="81.3">14</text>
<text x="231.3" y="83.6">2.2K</text>
<text x="247" y="81.9" transform="rotate(-90 247 81.9)">C58</text>
<text x="10.3" y="85.9">B</text>
<text x="99.9" y="87.2">CR4</text>
<text x="100.4" y="89.8">1N4448</text>
<text x="150.2" y="86">+5V</text>
<text x="177.3" y="88.5">TP1</text>
<text x="189.2" y="87.3">0.339V</text>
<text x="202.1" y="86.4">3</text>
<text x="202.1" y="88.9">4</text>
<text x="204.3" y="84.7">NC</text>
<text x="204.3" y="87.2">Input_1</text>
<text x="204.3" y="89.8">Input_2</text>
<text x="214.6" y="89.8">Output_1</text>
<text x="214.8" y="84.7">Strobe_1</text>
<text x="219.8" y="87.2">NC</text>
<text x="223.2" y="88.9">11</text>
<text x="223.2" y="86.4">12</text>
<text x="231.8" y="85.9">R30</text>
<text x="241.2" y="87.2">GND</text>
<text x="241.3" y="84.3" transform="rotate(-90 241.3 84.3)">0.22uF</text>
<text x="285.3" y="85.9">B</text>
<text x="145.6" y="94.9">TP4</text>
<text x="162.1" y="92.3">U1</text>
<text x="181.6" y="94.6" transform="rotate(-90 181.6 94.6)">TP1</text>
<text x="202.1" y="91.4">5</text>
<text x="202.1" y="94">6</text>
<text x="204.3" y="92.3">NC</text>
<text x="214.6" y="94.9">Output_2</text>
<text x="218.4" y="92.3">GND</text>
<text x="223.2" y="91.4">10</text>
<text x="223.7" y="94">9</text>
<text x="18.3" y="101.5">TP2</text>
<text x="43.8" y="101.3">PROBE_TIP</text>
<text x="67.6" y="98.7">R22</text>
<text x="144.3" y="98.7" transform="rotate(-90 144.3 98.7)">JFET_IN</text>
<text x="156.4" y="96.5">1</text>
<text x="156.4" y="99.1">2</text>
<text x="156.4" y="101.6">3</text>
<text x="158.6" y="97.4">S1</text>
<text x="158.6" y="99.9">D1</text>
<text x="164.2" y="99.9">VCL</text>
<text x="165.4" y="97.4">G2</text>
<text x="169.1" y="101.6">6</text>
<text x="169.1" y="99.1">7</text>
<text x="169.1" y="96.5">8</text>
<text x="192.1" y="97.4">+5V</text>
<text x="202.1" y="96.5">7</text>
<text x="204.3" y="97.4">NC</text>
<text x="211.2" y="99.9">LM361</text>
<text x="214.8" y="97.4">Strobe_2</text>
<text x="223.7" y="96.5">8</text>
<text x="234.7" y="101.2">TP5</text>
<text x="238.2" y="98.7">LO</text>
<text x="17.5" y="106.5" transform="rotate(-90 17.5 106.5)">GND</text>
<text x="67.1" y="105">200R</text>
<text x="84.8" y="107.6">R25</text>
<text x="113.3" y="107.6">R26</text>
<text x="136.8" y="107.4">C52</text>
<text x="145.6" y="105">TP8</text>
<text x="156.4" y="104.1">4</text>
<text x="158.6" y="102.5">VCH</text>
<text x="158.6" y="105">G1</text>
<text x="165.5" y="102.5">D2</text>
<text x="165.6" y="105">S2</text>
<text x="169.1" y="104.1">5</text>
<text x="202.1" y="106.7">1</text>
<text x="204.3" y="107.6">V+</text>
<text x="212.9" y="105">U3</text>
<text x="219.2" y="107.6">Vcc</text>
<text x="223.2" y="106.7">14</text>
<text x="247" y="107.3" transform="rotate(-90 247 107.3)">C59</text>
<text x="17.5" y="112.9">GND</text>
<text x="37.1" y="111.4">+5V</text>
<text x="84.9" y="110.1">150R</text>
<text x="99.9" y="112.6">CR3</text>
<text x="113.6" y="110.7">15K(1%)</text>
<text x="137.5" y="110">5-50pF</text>
<text x="149.6" y="109.3" transform="rotate(-90 149.6 109.3)">TP8</text>
<text x="159.6" y="108.8">JFE2140</text>
<text x="176.5" y="113.9">-5V</text>
<text x="202.1" y="109.2">2</text>
<text x="202.1" y="111.8">3</text>
<text x="204.3" y="110.1">NC</text>
<text x="204.3" y="112.6">Input_1</text>
<text x="214.8" y="110.1">Strobe_1</text>
<text x="219.8" y="112.6">NC</text>
<text x="223.2" y="111.8">12</text>
<text x="223.2" y="109.2">13</text>
<text x="231.3" y="109">2.2K</text>
<text x="231.8" y="111.3">R31</text>
<text x="241.2" y="112.6">GND</text>
<text x="241.3" y="109.7" transform="rotate(-90 241.3 109.7)">0.22uF</text>
<text x="84.8" y="117.6">C51</text>
<text x="100.4" y="115.2">1N4448</text>
<text x="189.2" y="115.3">0.108V</text>
<text x="202.1" y="114.3">4</text>
<text x="202.1" y="116.8">5</text>
<text x="202.1" y="119.4">6</text>
<text x="204.3" y="115.2">Input_2</text>
<text x="204.3" y="117.7">NC</text>
<text x="214.6" y="115.2">Output_1</text>
<text x="218.4" y="117.7">GND</text>
<text x="223.2" y="116.8">10</text>
<text x="223.2" y="114.3">11</text>
<text x="223.7" y="119.4">9</text>
<text x="17.4" y="124.2">5VProbe</text>
<text x="85.4" y="120.1">2-10pF</text>
<text x="100.3" y="121.5">-5V</text>
<text x="109.2" y="121.5">GND</text>
<text x="132" y="121.5">GND</text>
<text x="175.6" y="121.5">+5V</text>
<text x="202.1" y="121.9">7</text>
<text x="204.3" y="122.8">NC</text>
<text x="211.2" y="125.3">LM361</text>
<text x="214.6" y="120.3">Output_2</text>
<text x="214.8" y="122.8">Strobe_2</text>
<text x="223.7" y="121.9">8</text>
<text x="238.7" y="124.1">HI</text>
<text x="36.8" y="130.1" transform="rotate(-90 36.8 130.1)">R23</text>
<text x="41.9" y="130.6" transform="rotate(-90 41.9 130.6)">200R</text>
<text x="49.8" y="130.4">C54</text>
<text x="83.1" y="127.9">GND</text>
<text x="180" y="130.4">R27</text>
<text x="201.9" y="127.9">-5V</text>
<text x="228.5" y="131.7">GND</text>
<text x="234.7" y="126.6">TP6</text>
<text x="10.3" y="135.9">C</text>
<text x="15.6" y="134.3">~{PULSEHI}</text>
<text x="48.6" y="137.4">.001uF</text>
<text x="165.9" y="137.7" transform="rotate(-90 165.9 137.7)">0.22uF</text>
<text x="172.7" y="136.5" transform="rotate(-90 172.7 136.5)">C53</text>
<text x="178.6" y="136.9">0.339V</text>
<text x="180.5" y="133">4420R(1%)</text>
<text x="212.1" y="137.3">unconnected items</text>
<text x="265.4" y="133.6">-5V</text>
<text x="285.3" y="135.9">C</text>
<text x="49.8" y="139.9">R24</text>
<text x="116.6" y="143" transform="rotate(-90 116.6 143)">3</text>
<text x="138.6" y="140.7">~{RED}</text>
<text x="170.1" y="140.6">GND</text>
<text x="180" y="140.6">R28</text>
<text x="180.4" y="143.1">200R(1%)</text>
<text x="215.8" y="144">RX_A</text>
<text x="256.5" y="140.8" transform="rotate(-90 256.5 140.8)">0.22uF</text>
<text x="260.3" y="142.5">GND</text>
<text x="262.9" y="138.4" transform="rotate(-90 262.9 138.4)">C61</text>
<text x="16.3" y="149.6">PULSELO</text>
<text x="49.3" y="144.4">330R</text>
<text x="54.9" y="148.2">C55</text>
<text x="70.1" y="149.5">R38</text>
<text x="80.3" y="145.7">+5V</text>
<text x="87.5" y="147">LEDHI_A</text>
<text x="103" y="144.4">R5</text>
<text x="103" y="149.5">1K</text>
<text x="110" y="146">1</text>
<text x="120.8" y="145.7">Q4</text>
<text x="121.1" y="148.2">BSS138</text>
<text x="130.8" y="148.6" transform="rotate(-90 130.8 148.6)">C1</text>
<text x="170.1" y="145.8">0.108V</text>
<text x="216" y="146.5">TX_A</text>
<text x="53.7" y="155.2">.001uF</text>
<text x="69.6" y="154.6">750R</text>
<text x="116.6" y="150.6" transform="rotate(-90 116.6 150.6)">2</text>
<text x="138.4" y="151.8" transform="rotate(-90 138.4 151.8)">6.8uF 35V</text>
<text x="167.7" y="154.6">100R(1%)</text>
<text x="172.1" y="150.7">R29</text>
<text x="190.5" y="155.5" transform="rotate(-90 190.5 155.5)">C60</text>
<text x="213.4" y="151.3">Not Used yet</text>
<text x="214.9" y="155.3">GPIO0_A</text>
<text x="232" y="153">Notes:</text>
<text x="232" y="155">Q1 = (U1) = DN1807 &quot;Field Effect Transistor&quot;</text>
<text x="50.9" y="158.4">CR5</text>
<text x="61.1" y="158.4">CR6</text>
<text x="80.1" y="159">C7</text>
<text x="84.5" y="157.3" transform="rotate(-90 84.5 157.3)">10nF</text>
<text x="112.3" y="158.4">GND</text>
<text x="129.5" y="157.1">GND</text>
<text x="183.6" y="156.7" transform="rotate(-90 183.6 156.7)">0.22uF</text>
<text x="187.9" y="159.6">GND</text>
<text x="214.9" y="160.4">GPIO1_B</text>
<text x="214.9" y="157.8">GPIO1_A</text>
<text x="232" y="157.1">Fluke Stock Nr: 288910</text>
<text x="232" y="159.1">Manufacturer Nr: 17856</text>
<text x="21.4" y="164.8">-.7V</text>
<text x="49.6" y="164.7">1N4448</text>
<text x="61" y="164.7">1N4448</text>
<text x="175.2" y="162.2">GND</text>
<text x="214.9" y="162.9">GPIO0_B</text>
<text x="232" y="163.2">Probe input compensation: Test signal (TP14): 1KHz</text>
<text x="40.6" y="168.2" transform="rotate(-90 40.6 168.2)">R41</text>
<text x="45.7" y="168.7" transform="rotate(-90 45.7 168.7)">200R</text>
<text x="51.1" y="171.1">R39</text>
<text x="64.8" y="173.6">-5V</text>
<text x="51.6" y="176.1">1K</text>
<text x="116.6" y="179.8" transform="rotate(-90 116.6 179.8)">3</text>
<text x="138.6" y="177.5">~{GRN}</text>
<text x="10.3" y="185.9">D</text>
<text x="34.3" y="184.1" transform="rotate(-90 34.3 184.1)">C56</text>
<text x="45.7" y="185" transform="rotate(-90 45.7 185)">1N4448</text>
<text x="52.1" y="183.6" transform="rotate(-90 52.1 183.6)">CR7</text>
<text x="53" y="185">CR13</text>
<text x="86.8" y="183.9">LEDLO_A</text>
<text x="103" y="181.2">R6</text>
<text x="110" y="182.9">1</text>
<text x="120.2" y="182.5">Q5</text>
<text x="120.5" y="185">BSS138</text>
<text x="131.4" y="184.8" transform="rotate(-90 131.4 184.8)">C2</text>
<text x="285.3" y="185.9">D</text>
<text x="41.9" y="190.9" transform="rotate(-90 41.9 190.9)">22uF 15V Tant</text>
<text x="52.1" y="191.4">1N4448</text>
<text x="103" y="186.3">1K</text>
<text x="116.6" y="187.4" transform="rotate(-90 116.6 187.4)">2</text>
<text x="139.1" y="188.7" transform="rotate(-90 139.1 188.7)">6.8uF 35V</text>
<text x="33" y="192.7">GND</text>
<text x="66" y="192.7">GND</text>
<text x="112.3" y="195.1">GND</text>
<text x="130.1" y="193.3">GND</text>
<text x="35" y="199.9">1</text>
<text x="85" y="199.9">2</text>
<text x="135" y="199.9">3</text>
<text x="185" y="199.9">4</text>
<text x="235" y="199.9">5</text>
<text x="285" y="199.9">6</text>
</g>
<g font-size="1.2">
<text x="202.3" y="23.6">~{HIGH_A}</text>
<text x="209.9" y="23.6">~{HIGH_B}</text>
<text x="202" y="26.5">~{LOW_A}</text>
<text x="209.4" y="26.5">~{LOW_B}</text>
<text x="70.8" y="37.6">~{RESET_A}</text>
<text x="12.4" y="42.7">~{HIGH_A}</text>
<text x="12.6" y="45.2">~{LOW_A}</text>
<text x="70.8" y="42.7">~{MAINSTAT_A}</text>
<text x="70.8" y="45.2">~{PODSTAT_A}</text>
<text x="70.8" y="50.3">PWRFAIL_A</text>
<text x="171.3" y="52" transform="rotate(-90 171.3 52)">~{PULSEHI_B}</text>
<text x="206.9" y="52" transform="rotate(-90 206.9 52)">PULSELO_B</text>
<text x="24.9" y="63">~{PULSELO_A}</text>
<text x="26.3" y="60.4">PULSEHI_A</text>
<text x="189.6" y="61.1">PULSEHI_A</text>
<text x="225.2" y="61.1">~{PULSELO_A}</text>
<text x="247.3" y="89.7">~{LOW_B}</text>
<text x="247.5" y="115.1">~{HIGH_B}</text>
<text x="82.9" y="141.7">~{PULSEHI_B}</text>
<text x="212.7" y="140.7">~{PODprsnt_A}</text>
<text x="82.9" y="162">PULSELO_B</text>
</g>
<g font-size="1.1">
<text x="22.8" y="42.6">200R</text>
<text x="22.8" y="45.1">200R</text>
<text x="86.4" y="154.9">C7 compensates for</text>
<text x="86.4" y="156.2">high transient</text>
<text x="86.4" y="157.5">when low pulsing</text>
</g>
</svg>
